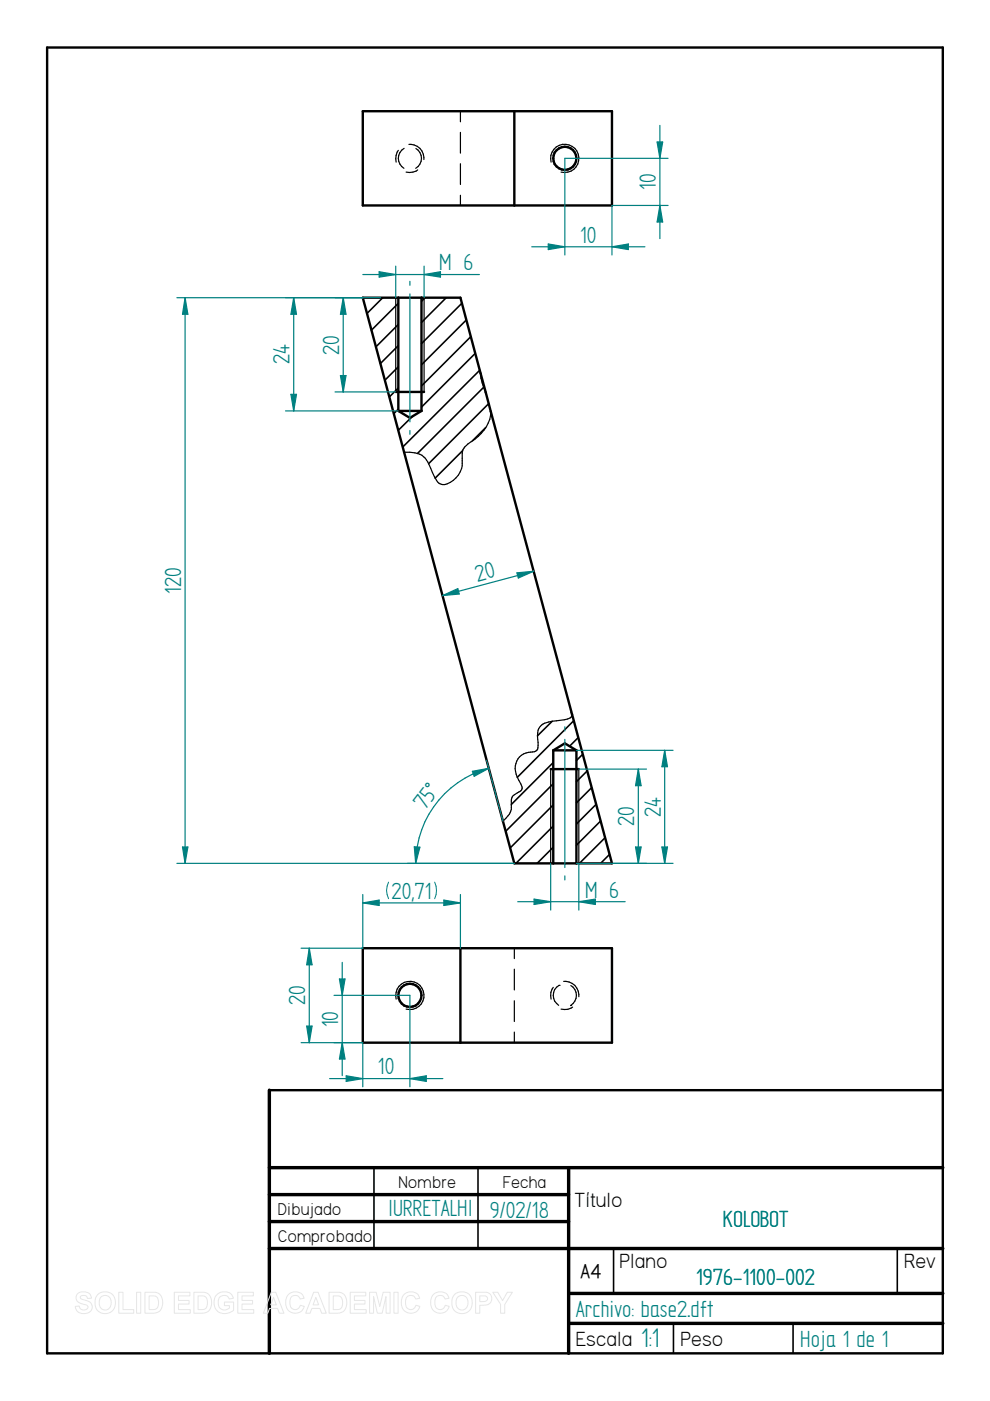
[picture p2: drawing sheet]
<svg xmlns="http://www.w3.org/2000/svg" width="210mm" height="297mm" viewBox="0 0 210 297" stroke-linecap="round" stroke-linejoin="round" font-family="sans-serif">
<g fill="none" stroke="#000" stroke-width=".51">
<path d="M10 10.1h189.9v276.8h-189.9zM76.9 23.6h52.9v20h-52.9zM109.1 23.6v20M84.5 63.1v24M89.4 63.1v24M83.9 83.1h6M84.5 87.1l2.4 1.5 2.5-1.5M84.5 87.1h4.9M117.3 159.1l2.5-1.5 2.4 1.5M117.3 159.1h4.9M117.3 159.1v23.9M121.2 151l-23.6-87.9h-20.7l32.2 119.9h20.7l-8.6-31.9"/>
<path d="M122.2 159.1v23.9M116.8 163.1h5.9M76.9 201h52.9v20.1h-52.9zM97.6 201v20.1M57.1 231.1h142.8"/>
<circle cx="119.8" cy="33.6" r="2.45"/>
<circle cx="86.9" cy="211.1" r="2.46"/>
</g>
<path d="M57.1 231.1v55.8M57.1 247.6h142.8M57.1 253.3h63.5M57.1 259h63.5M120.6 247.6v39.3M57.1 264.7h142.8M120.6 274.2h79.3M120.6 280.6h79.3" fill="none" stroke="#000" stroke-width=".72"/>
<g fill="none" stroke="#000" stroke-width=".34">
<path d="M81.2 63.1l-3.4 3.4M84.5 64.3l-5.8 5.7M84.5 68.8l-4.8 4.7M84.5 73.3l-3.9 3.8M84.5 77.8l-2.9 2.8M90.1 63.1l-.7 .8M94.6 63.1l-5.2 5.3M97.9 64.3l-8.5 8.6M98.8 67.9l-9.4 9.4M99.8 71.4l-10.4 10.4M100.8 74.9l-11.4 11.4M101.7 78.5l-16.3 16.3"/>
<path d="M84.5 82.3l-2 1.9M84.5 86.7l-1 1M87.4 88.3l-2.9 2.9M98.1 95.5l-5.9 5.9M102.5 82.1l-14 14M103 90.7l-2.8 2.8M103.6 85.6l-12.7 12.7M117.1 153l-3.1 3M121.6 152.8l-11.9 12M122.6 156.4l-1.8 1.8M123.5 159.9l-1.3 1.3M117.3 161.7l-8.9 8.9"/>
<path d="M117.3 166.2l-10.1 10M117.3 170.6l-9.1 9.2M117.3 175.1l-7.9 7.9M117.3 179.6l-3.4 3.4M124.5 163.4l-2.3 2.3M125.4 167l-3.2 3.2M126.4 170.6l-4.2 4.1M127.3 174.1l-5.1 5.1M128.3 177.6l-5.4 5.4M129.2 181.1l-1.9 1.9M79.3 247.6v17.1M101.3 247.6v17.1"/>
<path d="M130.1 264.8v9.4M190.2 264.8v9.4M142.8 280.6v6.3M168.1 280.6v6.3"/>
</g>
<g fill="none" stroke="#000" stroke-width=".25">
<path d="M84.5 31.9a3.2 3.2 0 0 0-.5 2.5M85.7 31.5a2.46 2.46 0 0 0-.1 4.2M86.7 30.6a2.93 2.93 0 0 1 3.2 3.2M88.2 31.5a2.42 2.42 0 0 1-.1 4.2M88.6 36a3 3 0 0 1-2.5 .5M97.6 23.6v2.2M97.6 28.1v4.4M97.6 34.7v4.4M116.8 34.4a3 3 0 0 1 2.7-3.8 3 3 0 0 1 3.2 3.3 3 3 0 0 1-3.7 2.6M97.6 41.4v2.2M83.9 63.1v20M89.9 63.1v20"/>
<path d="M101.9 79.2a10.9 10.9 0 0 0 1.1 4M104.1 87.2a7.8 7.8 0 0 1-4.2 6.4l-.7 .5a2.75 2.75 0 0 0-1.2 2.1 5.5 5.5 0 0 1-1.9 5.7l-.6 .4a1.9 1.9 0 0 1-3-.5l-1.2-2.5a4.3 4.3 0 0 0-4.4-3.4h-1.2M121.2 151v.1M121.3 151.4v.3a1.1 1.1 0 0 1-.9 .7l-3.3 .5a3.2 3.2 0 0 0-2.9 1.6l-.2 .9 .1 2.6-.2 1a1.8 1.8 0 0 1-1.8 .5 3.5 3.5 0 0 0-2.5 5.2l.8 1.5a1.14 1.14 0 0 1-.7 1.9 1.67 1.67 0 0 0-1.3 1.5 4.3 4.3 0 0 1-1.8 4.5M116.8 163.1v19.9M122.7 163.1v19.9M84 211.8a3 3 0 0 1 2.6-3.8 3 3 0 0 1 3.3 3.3 3 3 0 0 1-3.8 2.7M109.1 201v2.2M109.1 205.5v4.4M109.1 212.2v4.4M109.1 218.8v2.3M117.3 209.3a2.77 2.77 0 0 0-.5 2.5"/>
<path d="M118.5 208.9h.1M118.5 208.9a2.48 2.48 0 0 0-.1 4.2M119.5 208.1a2.95 2.95 0 0 1 3.2 3.2M121 213.2h.1M121 209a2.46 2.46 0 0 1 0 4.2M121.4 213.5a2.81 2.81 0 0 1-2.4 .5"/>
</g>
<path d="M76.9 189.7v11.3M94.1 190.8l3.5 .6-3.5 .6zM97.6 189.7v11.3" fill="none" stroke="#008080" stroke-width=".25"/>
<path d="M82.4 187a3.9 3.9 0 0 0 0 3.5M92.2 187a4.2 4.2 0 0 1 0 3.5" fill="none" stroke="#008080" stroke-width=".21"/>
<path d="M94.1 190.8l3.5 .6-3.5 .6z" fill="#008080"/>
<path d="M76.9 191.4l3.5-.6v1.2z" fill="none" stroke="#008080" stroke-width=".25"/>
<path d="M76.9 191.4l3.5-.6v1.2z" fill="#008080"/>
<path d="M76.9 191.4h20.7M63.8 201h13.1M65.6 201l.6 3.6h-1.2zM63.8 221.1h13.1" fill="none" stroke="#008080" stroke-width=".25"/>
<path d="M65.6 201l.6 3.6h-1.2z" fill="#008080"/>
<path d="M65 217.6h1.2l-.6 3.5z" fill="none" stroke="#008080" stroke-width=".25"/>
<path d="M65 217.6h1.2l-.6 3.5z" fill="#008080"/>
<path d="M122.2 159.1h20.5M140.9 159.1l.6 3.5h-1.2zM129.8 183h12.9M65.6 201v20.1" fill="none" stroke="#008080" stroke-width=".25"/>
<path d="M140.9 159.1l.6 3.5h-1.2z" fill="#008080"/>
<path d="M140.3 179.6h1.2l-.6 3.4z" fill="none" stroke="#008080" stroke-width=".25"/>
<path d="M140.3 179.6h1.2l-.6 3.4z" fill="#008080"/>
<path d="M140.9 159.1v23.9M122.7 163.1h14.4M135.3 163.1l.6 3.5h-1.2zM122.2 183h14.9" fill="none" stroke="#008080" stroke-width=".25"/>
<path d="M135.3 163.1l.6 3.5h-1.2z" fill="#008080"/>
<path d="M134.7 179.6h1.2l-.6 3.4z" fill="none" stroke="#008080" stroke-width=".25"/>
<path d="M134.7 179.6h1.2l-.6 3.4z" fill="#008080"/>
<path d="M71 63.1h5.9M72.8 63.1l.6 3.5h-1.2zM71 83.1h12.9M135.3 163.1v19.9" fill="none" stroke="#008080" stroke-width=".25"/>
<path d="M72.8 63.1l.6 3.5h-1.2z" fill="#008080"/>
<path d="M72.2 79.6h1.2l-.6 3.5z" fill="none" stroke="#008080" stroke-width=".25"/>
<path d="M72.2 79.6h1.2l-.6 3.5z" fill="#008080"/>
<path d="M60.5 63.1h16.4M62.3 63.1l.6 3.5h-1.2zM72.8 63.1v20M60.5 87.1h24" fill="none" stroke="#008080" stroke-width=".25"/>
<path d="M62.3 63.1l.6 3.5h-1.2z" fill="#008080"/>
<path d="M61.7 83.6h1.2l-.6 3.5z" fill="none" stroke="#008080" stroke-width=".25"/>
<path d="M61.7 83.6h1.2l-.6 3.5z" fill="#008080"/>
<path d="M83.9 56.4v6.7M89.9 56.4v6.7M89.9 58.2l3.5-.6v1.2zM62.3 63.1v24" fill="none" stroke="#008080" stroke-width=".25"/>
<path d="M89.9 58.2l3.5-.6v1.2z" fill="#008080"/>
<path d="M80.4 57.6l3.5 .6-3.5 .6z" fill="none" stroke="#008080" stroke-width=".25"/>
<path d="M80.4 57.6l3.5 .6-3.5 .6z" fill="#008080"/>
<path d="M76.9 58.2h24.7M113.2 190.6l3.6 .6-3.6 .6zM116.8 183v10M122.7 183v10" fill="none" stroke="#008080" stroke-width=".25"/>
<path d="M113.2 190.6l3.6 .6-3.6 .6z" fill="#008080"/>
<path d="M122.7 191.2l3.5-.6v1.2z" fill="none" stroke="#008080" stroke-width=".25"/>
<path d="M122.7 191.2l3.5-.6v1.2z" fill="#008080"/>
<path d="M100.2 163.5l3.4-.6-3.1 1.7zM103.2 161.2l3.4 12.9M86.4 183h22.7M109.8 191.2h22.7" fill="none" stroke="#008080" stroke-width=".25"/>
<path d="M100.2 163.5l3.4-.6-3.1 1.7z" fill="#008080"/>
<path d="M87.8 179.5l1.2 .1-.9 3.4z" fill="none" stroke="#008080" stroke-width=".25"/>
<path d="M87.8 179.5l1.2 .1-.9 3.4z" fill="#008080"/>
<path d="M103.6 162.9a20.9 20.9 0 0 0-15.5 20.1M86.9 211v19.4M73.4 228.1l3.5 .6-3.5 .6zM76.9 221.1v9.3" fill="none" stroke="#008080" stroke-width=".25"/>
<path d="M73.4 228.1l3.5 .6-3.5 .6z" fill="#008080"/>
<path d="M86.9 228.7l3.5-.6v1.2z" fill="none" stroke="#008080" stroke-width=".25"/>
<path d="M86.9 228.7l3.5-.6v1.2z" fill="#008080"/>
<path d="M70.8 211h16.1M69.9 228.7h24M70.8 221.1h6.1M72.6 221.1l.6 3.4h-1.2z" fill="none" stroke="#008080" stroke-width=".25"/>
<path d="M72.6 221.1l.6 3.4h-1.2z" fill="#008080"/>
<path d="M72 207.6h1.2l-.6 3.4z" fill="none" stroke="#008080" stroke-width=".25"/>
<path d="M72 207.6h1.2l-.6 3.4z" fill="#008080"/>
<path d="M93.8 126.3l3.3-1.5 .3 1.1zM72.6 204v24" fill="none" stroke="#008080" stroke-width=".25"/>
<path d="M93.8 126.3l3.3-1.5 .3 1.1z" fill="#008080"/>
<path d="M109.6 121.5l3.6-.4-3.3 1.5z" fill="none" stroke="#008080" stroke-width=".25"/>
<path d="M109.6 121.5l3.6-.4-3.3 1.5z" fill="#008080"/>
<path d="M119.8 33.6h21.8M129.8 43.6h11.8M139.9 43.6l.6 3.5h-1.2zM113.2 121.1l-19.4 5.2" fill="none" stroke="#008080" stroke-width=".25"/>
<path d="M139.9 43.6l.6 3.5h-1.2z" fill="#008080"/>
<path d="M139.3 30.1h1.2l-.6 3.5z" fill="none" stroke="#008080" stroke-width=".25"/>
<path d="M139.3 30.1h1.2l-.6 3.5z" fill="#008080"/>
<path d="M119.8 33.6v20.5M139.9 26.6v24M129.8 43.6v10.5M129.8 52.3l3.4-.6v1.2z" fill="none" stroke="#008080" stroke-width=".25"/>
<path d="M129.8 52.3l3.4-.6v1.2z" fill="#008080"/>
<path d="M116.2 51.7l3.6 .6-3.6 .6z" fill="none" stroke="#008080" stroke-width=".25"/>
<path d="M116.2 51.7l3.6 .6-3.6 .6z" fill="#008080"/>
<path d="M86.9 59.6v.9M112.7 52.3h24M37.5 63.1h43.2M86.9 62.3v27.2M86.9 91.3v.8M119.8 154.1v.9M119.8 156.8v27.1M38.7 179.6h1.1l-.6 3.4zM37.5 183h71.6M119.8 185.7v.9" fill="none" stroke="#008080" stroke-width=".25"/>
<path d="M38.7 179.6h1.1l-.6 3.4z" fill="#008080"/>
<path d="M39.2 63.1l.6 3.5h-1.1z" fill="none" stroke="#008080" stroke-width=".25"/>
<path d="M39.2 63.1l.6 3.5h-1.1z" fill="#008080"/>
<path d="M39.2 63.1v119.9" fill="none" stroke="#008080" stroke-width=".25"/>
<g fill="none" stroke="#e6e6e6" stroke-width=".21">
<path d="M16.4 274.3a1.87 1.87 0 0 1 2.9 .6l.1 .4h-.9a.82 .82 0 0 0-.6-.7 .82 .82 0 0 0-.9 .5l.3 .3a2.86 2.86 0 0 1 2.2 1.2 1.44 1.44 0 0 1-1.7 1.9 1.61 1.61 0 0 1-1.8-1.5l.8-.1a.92 .92 0 0 0 .9 .8 .92 .92 0 0 0 .9-.7l-.4-.4a2.27 2.27 0 0 1-2-1.2v-.7zM20.7 274.4a2.26 2.26 0 0 1 2.9-.1 2.26 2.26 0 0 1 .8 2.7 2.2 2.2 0 0 1-2.8 1.4 2.2 2.2 0 0 1-1.4-2.8zM21.4 275a1.35 1.35 0 0 1 1.7-.1 1.35 1.35 0 0 1 .5 1.6 1.28 1.28 0 0 1-1.5 1.2 1.28 1.28 0 0 1-1.1-1.5l.1-.7zM25.2 274h.9v3.7h2.3v.7h-3.2zM29 274h.8v4.4h-.8zM30.7 274h1.7a2.01 2.01 0 0 1 2.1 2.6 1.85 1.85 0 0 1-2.1 1.8h-1.7zM31.6 274.7a1.68 1.68 0 0 1 1.8 .5 1.75 1.75 0 0 1-.5 2.4l-1.3 .1zM37 274h3.3v.7h-2.5v1h2.3v.8h-2.3v1.2h2.5v.7h-3.3zM41.1 274h1.7a2.01 2.01 0 0 1 2 2.6 1.85 1.85 0 0 1-2 1.8h-1.7zM42 274.7a1.68 1.68 0 0 1 1.8 .5 1.75 1.75 0 0 1-.6 2.4l-1.2 .1zM46 274.4a2.13 2.13 0 0 1 3.5 .9l-.9 .1a1.22 1.22 0 0 0-1.5-.7 1.22 1.22 0 0 0-.8 1.4 1.4 1.4 0 0 0 .7 1.5 1.4 1.4 0 0 0 1.6-.2v-.6h-1v-.7h1.9v1.7a2.42 2.42 0 0 1-3.1 .4 2.42 2.42 0 0 1-.9-3zM50.4 274h3.3v.7h-2.4v1h2.3v.8h-2.3v1.2h2.5v.7h-3.4z"/>
<path d="M57.5 274h1l1.7 4.4h-1l-.4-1h-1.7l-.3 1h-1zM58 275.1l.6 1.5h-1.2zM61.1 274.5a1.96 1.96 0 0 1 3.4 .8l-.9 .1a1.13 1.13 0 0 0-1.4-.7 1.13 1.13 0 0 0-.7 1.4 1.15 1.15 0 0 0 .7 1.5 1.15 1.15 0 0 0 1.5-.9l.8 .3a2.05 2.05 0 0 1-2.6 1.3 2.05 2.05 0 0 1-1.3-2.5l.2-.8zM66.5 274h.9l1.8 4.4h-1l-.4-1h-1.7l-.4 1h-.9zM67 275.1l.6 1.5h-1.2zM69.8 274h1.6a2.01 2.01 0 0 1 2.1 2.6 1.85 1.85 0 0 1-2 1.8h-1.7zM70.7 274.7a1.68 1.68 0 0 1 1.8 .5 1.75 1.75 0 0 1-.6 2.4l-1.2 .1zM74.3 274h3.3v.7h-2.5v1h2.3v.8h-2.3v1.2h2.5v.7h-3.3zM78.4 274h1.4l.7 3 .7-3h1.5v4.4h-.8l-.1-3.5-.8 3.5h-1l-.8-3.5v3.5h-.8zM83.5 274h.9v4.4h-.9zM85.6 274.5a1.96 1.96 0 0 1 3.4 .8l-.9 .1a1.13 1.13 0 0 0-1.4-.7 1.13 1.13 0 0 0-.7 1.4 1.15 1.15 0 0 0 .7 1.5 1.15 1.15 0 0 0 1.5-.9l.8 .3a2.05 2.05 0 0 1-2.5 1.3 2.05 2.05 0 0 1-1.4-2.5l.2-.8zM91.9 274.5a1.96 1.96 0 0 1 3.3 .8l-.8 .1a1.13 1.13 0 0 0-1.4-.7 1.13 1.13 0 0 0-.8 1.4 1.15 1.15 0 0 0 .8 1.5 1.15 1.15 0 0 0 1.4-.9l.8 .3a2.05 2.05 0 0 1-2.5 1.3 2.05 2.05 0 0 1-1.4-2.5l.2-.8z"/>
<path d="M96.4 274.4a2.26 2.26 0 0 1 2.8-.1 2.26 2.26 0 0 1 .8 2.7 2.2 2.2 0 0 1-2.8 1.4 2.2 2.2 0 0 1-1.4-2.8zM97 275a1.35 1.35 0 0 1 1.7-.1 1.35 1.35 0 0 1 .5 1.6 1.28 1.28 0 0 1-1.4 1.2 1.28 1.28 0 0 1-1.1-1.5l.1-.7zM100.8 274h1.5a1.45 1.45 0 0 1 1.7 .5 1.45 1.45 0 0 1-.1 1.8 2.66 2.66 0 0 1-2.2 .4v1.7h-.9zM101.7 274.7h.5a.82 .82 0 0 1 1.1 .8l-.3 .4-1.3 .1zM104.5 274h1l1.1 1.8 1-1.8h1l-1.6 2.6v1.8h-.9v-1.9z"/>
</g>
<text font-size="6.4" fill="#008080" x="136" y="285.6">1:1</text>
<g font-size="5.6" fill="#008080">
<text x="139" y="40.3" transform="rotate(-90 139 40.3)">10</text>
<text x="123" y="51.4">10</text>
<text x="93.1" y="57.3">M 6</text>
<text x="61.4" y="77.2" transform="rotate(-90 61.4 77.2)">24</text>
<text x="71.9" y="75.2" transform="rotate(-90 71.9 75.2)">20</text>
<text x="38.4" y="125.9" transform="rotate(-90 38.4 125.9)">120</text>
<text x="101.2" y="123.4" transform="rotate(-15 101.2 123.4)">20</text>
<text x="90" y="172" transform="rotate(-53 90 172)">75°</text>
<text x="140.1" y="173.2" transform="rotate(-90 140.1 173.2)">24</text>
<text x="134.5" y="175.2" transform="rotate(-90 134.5 175.2)">20</text>
<text x="83" y="190.5">20,71</text>
<text x="124" y="190.3">M 6</text>
<text x="64.7" y="213.1" transform="rotate(-90 64.7 213.1)">20</text>
<text x="71.7" y="217.8" transform="rotate(-90 71.7 217.8)">10</text>
<text x="80.1" y="227.8">10</text>
<text x="82.3" y="257.7">IURRETALHI</text>
<text x="103.8" y="258.2">9/02/18</text>
<text x="153.3" y="260.1">KOLOBOT</text>
<text x="147.6" y="272.5">1976-1100-002</text>
<text x="122.1" y="279.1">Archivo: base2.dft</text>
<text x="169.7" y="285.5">Hoja 1 de 1</text>
</g>
<g font-size="4.9">
<text x="121.8" y="255.9">Título</text>
<text x="131.4" y="268.8">Plano</text>
<text x="191.7" y="268.8">Rev</text>
<text x="122.1" y="285.3">Escala</text>
<text x="144.3" y="285.3">Peso</text>
</g>
<text font-size="4.7" x="123.1" y="271">A4</text>
<g font-size="4.1">
<text x="84.5" y="251.8">Nombre</text>
<text x="106.6" y="251.8">Fecha</text>
<text x="58.9" y="257.6">Dibujado</text>
<text x="58.9" y="263.3">Comprobado</text>
</g>
</svg>
